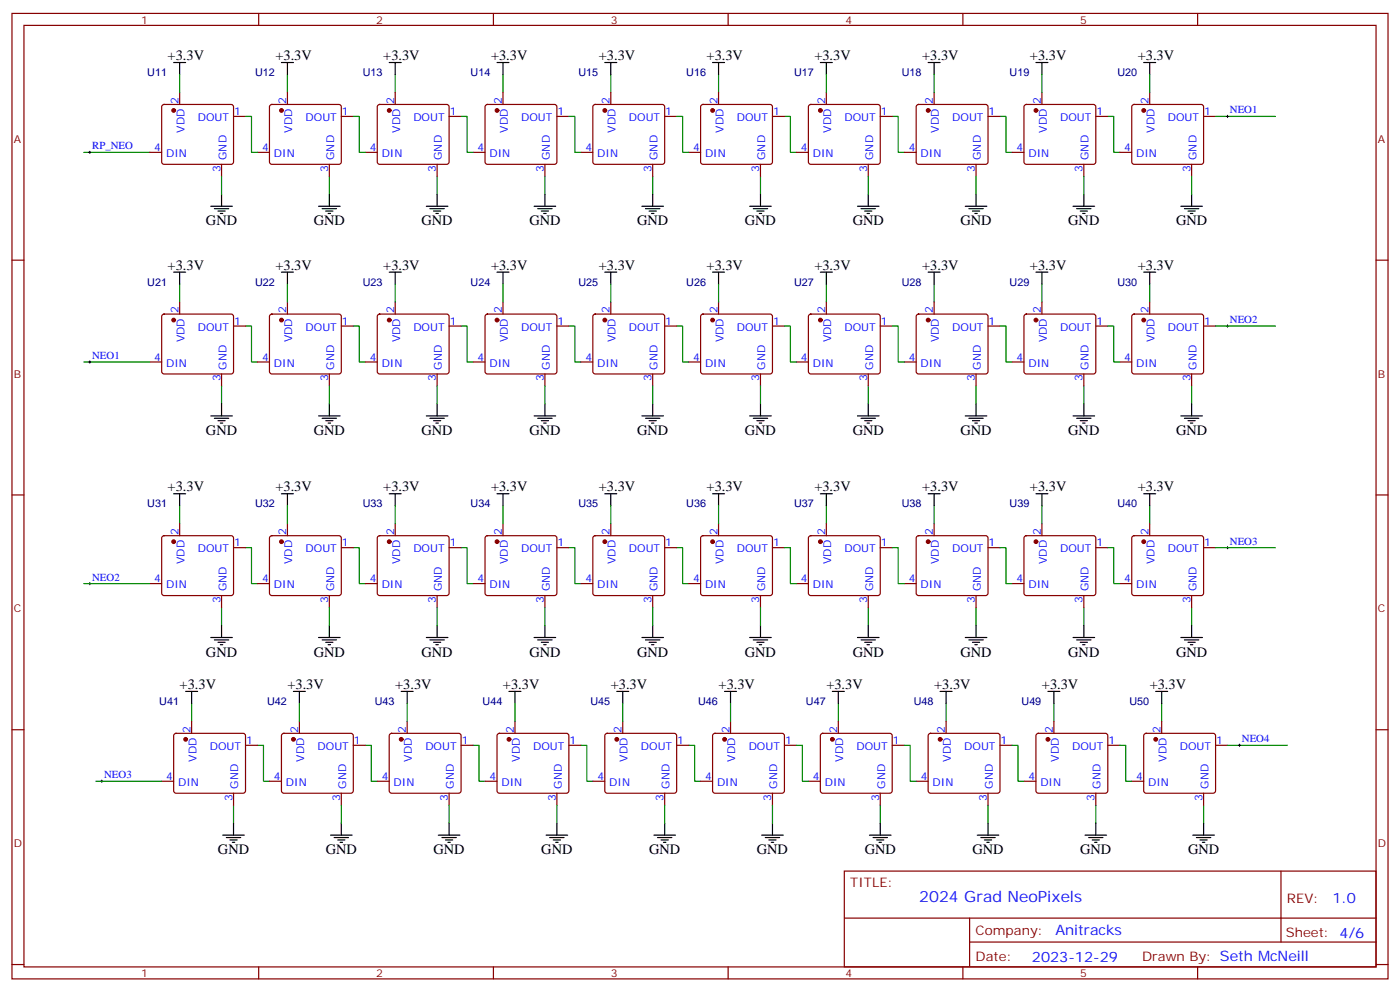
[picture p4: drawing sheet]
<svg xmlns="http://www.w3.org/2000/svg" width="412mm" height="292mm" viewBox="0 0 412 292" stroke-linecap="round" stroke-linejoin="round" font-family="sans-serif">
<g fill="none" stroke="#870000" stroke-width=".35">
<path d="M3.5 4h405.4v284.3h-405.4zM7.1 7.5h398.2v277.3h-398.2zM76.2 4v3.5M145.3 4v3.5M214.5 4v3.5M283.6 4v3.5M352.8 4v3.5M47.9 31l.4-.2h19.8l.5 .2 .2 .5v16.2l-.2 .5-.5 .2h-19.8l-.5-.2-.2-.5v-16.2zM52.9 27.2v3.6M68.8 34.3h3.5M79.6 31l.5-.2h19.7l.5 .2 .2 .5v16.2l-.2 .5-.5 .2h-19.7l-.5-.2-.2-.5v-16.2zM84.7 27.2v3.6"/>
<path d="M100.5 34.3h3.6M111.4 31l.4-.2h19.8l.5 .2 .2 .5v16.2l-.2 .5-.5 .2h-19.8l-.5-.2-.2-.5v-16.2zM116.4 27.2v3.6M132.3 34.3h3.5M143.1 31l.5-.2h19.7l.5 .2 .2 .5v16.2l-.2 .5-.5 .2h-19.7l-.5-.2-.2-.5v-16.2zM148.2 27.2v3.6M164 34.3h3.6M174.9 31l.4-.2h19.8l.5 .2 .2 .5v16.2l-.2 .5-.5 .2h-19.8l-.5-.2-.2-.5v-16.2zM179.9 27.2v3.6M195.8 34.3h3.5M206.6 31l.5-.2h19.7l.5 .2 .2 .5v16.2l-.2 .5-.5 .2h-19.7l-.5-.2-.2-.5v-16.2zM211.7 27.2v3.6"/>
<path d="M227.5 34.3h3.6M238.4 31l.4-.2h19.8l.5 .2 .2 .5v16.2l-.2 .5-.5 .2h-19.8l-.5-.2-.2-.5v-16.2zM243.4 27.2v3.6M259.3 34.3h3.5M270.1 31l.5-.2h19.7l.5 .2 .2 .5v16.2l-.2 .5-.5 .2h-19.7l-.5-.2-.2-.5v-16.2zM275.2 27.2v3.6M291 34.3h3.6M301.9 31l.4-.2h19.8l.5 .2 .2 .5v16.2l-.2 .5-.5 .2h-19.8l-.5-.2-.2-.5v-16.2zM306.9 27.2v3.6M322.8 34.3h3.5M333.6 31l.5-.2h19.7l.5 .2 .2 .5v16.2l-.2 .5-.5 .2h-19.7l-.5-.2-.2-.5v-16.2zM338.7 27.2v3.6"/>
<path d="M354.5 34.3h3.6M44.1 44.9h3.5M65.3 48.4v3.5M75.8 44.9h3.6M97 48.4v3.5M107.6 44.9h3.5M128.8 48.4v3.5M139.3 44.9h3.6M160.5 48.4v3.5M171.1 44.9h3.5M192.3 48.4v3.5M202.8 44.9h3.6"/>
<path d="M224 48.4v3.5M234.6 44.9h3.5M255.8 48.4v3.5M266.3 44.9h3.6M287.5 48.4v3.5M298.1 44.9h3.5M319.3 48.4v3.5M329.8 44.9h3.6M351 48.4v3.5M3.5 76.6h3.6M405.3 76.6h3.6M47.9 92.7l.4-.2h19.8l.5 .2 .2 .5v16.2l-.2 .5-.5 .2h-19.8l-.5-.2-.2-.5v-16.2z"/>
<path d="M52.9 89v3.5M68.8 96h3.5M79.6 92.7l.5-.2h19.7l.5 .2 .2 .5v16.2l-.2 .5-.5 .2h-19.7l-.5-.2-.2-.5v-16.2zM84.7 89v3.5M100.5 96h3.6M111.4 92.7l.4-.2h19.8l.5 .2 .2 .5v16.2l-.2 .5-.5 .2h-19.8l-.5-.2-.2-.5v-16.2zM116.4 89v3.5M132.3 96h3.5M143.1 92.7l.5-.2h19.7l.5 .2 .2 .5v16.2l-.2 .5-.5 .2h-19.7l-.5-.2-.2-.5v-16.2zM148.2 89v3.5M164 96h3.6M174.9 92.7l.4-.2h19.8l.5 .2 .2 .5v16.2l-.2 .5-.5 .2h-19.8l-.5-.2-.2-.5v-16.2z"/>
<path d="M179.9 89v3.5M195.8 96h3.5M206.6 92.7l.5-.2h19.7l.5 .2 .2 .5v16.2l-.2 .5-.5 .2h-19.7l-.5-.2-.2-.5v-16.2zM211.7 89v3.5M227.5 96h3.6M238.4 92.7l.4-.2h19.8l.5 .2 .2 .5v16.2l-.2 .5-.5 .2h-19.8l-.5-.2-.2-.5v-16.2zM243.4 89v3.5M259.3 96h3.5M270.1 92.7l.5-.2h19.7l.5 .2 .2 .5v16.2l-.2 .5-.5 .2h-19.7l-.5-.2-.2-.5v-16.2zM275.2 89v3.5M291 96h3.6M301.9 92.7l.4-.2h19.8l.5 .2 .2 .5v16.2l-.2 .5-.5 .2h-19.8l-.5-.2-.2-.5v-16.2z"/>
<path d="M306.9 89v3.5M322.8 96h3.5M333.6 92.7l.5-.2h19.7l.5 .2 .2 .5v16.2l-.2 .5-.5 .2h-19.7l-.5-.2-.2-.5v-16.2zM338.7 89v3.5M354.5 96h3.6M44.1 106.6h3.5M65.3 110.1v3.6M75.8 106.6h3.6M97 110.1v3.6M107.6 106.6h3.5M128.8 110.1v3.6M139.3 106.6h3.6"/>
<path d="M160.5 110.1v3.6M171.1 106.6h3.5M192.3 110.1v3.6M202.8 106.6h3.6M224 110.1v3.6M234.6 106.6h3.5M255.8 110.1v3.6M266.3 106.6h3.6M287.5 110.1v3.6M298.1 106.6h3.5M319.3 110.1v3.6M329.8 106.6h3.6"/>
<path d="M351 110.1v3.6M3.5 145.8h3.6M47.9 158l.4-.2h19.8l.5 .2 .2 .5v16.2l-.2 .5-.5 .2h-19.8l-.5-.2-.2-.5v-16.2zM52.9 154.2v3.6M79.6 158l.5-.2h19.7l.5 .2 .2 .5v16.2l-.2 .5-.5 .2h-19.7l-.5-.2-.2-.5v-16.2zM84.7 154.2v3.6M111.4 158l.4-.2h19.8l.5 .2 .2 .5v16.2l-.2 .5-.5 .2h-19.8l-.5-.2-.2-.5v-16.2zM116.4 154.2v3.6M143.1 158l.5-.2h19.7l.5 .2 .2 .5v16.2l-.2 .5-.5 .2h-19.7l-.5-.2-.2-.5v-16.2zM148.2 154.2v3.6M174.9 158l.4-.2h19.8l.5 .2 .2 .5v16.2l-.2 .5-.5 .2h-19.8l-.5-.2-.2-.5v-16.2zM179.9 154.2v3.6"/>
<path d="M206.6 158l.5-.2h19.7l.5 .2 .2 .5v16.2l-.2 .5-.5 .2h-19.7l-.5-.2-.2-.5v-16.2zM211.7 154.2v3.6M238.4 158l.4-.2h19.8l.5 .2 .2 .5v16.2l-.2 .5-.5 .2h-19.8l-.5-.2-.2-.5v-16.2zM243.4 154.2v3.6M270.1 158l.5-.2h19.7l.5 .2 .2 .5v16.2l-.2 .5-.5 .2h-19.7l-.5-.2-.2-.5v-16.2zM275.2 154.2v3.6M301.9 158l.4-.2h19.8l.5 .2 .2 .5v16.2l-.2 .5-.5 .2h-19.8l-.5-.2-.2-.5v-16.2zM306.9 154.2v3.6M333.6 158l.5-.2h19.7l.5 .2 .2 .5v16.2l-.2 .5-.5 .2h-19.7l-.5-.2-.2-.5v-16.2zM338.7 154.2v3.6M405.3 145.8h3.6M44.1 171.9h3.5"/>
<path d="M65.3 175.4v3.5M68.8 161.3h3.5M75.8 171.9h3.6M97 175.4v3.5M100.5 161.3h3.6M107.6 171.9h3.5M128.8 175.4v3.5M132.3 161.3h3.5M139.3 171.9h3.6M160.5 175.4v3.5M164 161.3h3.6M171.1 171.9h3.5"/>
<path d="M192.3 175.4v3.5M195.8 161.3h3.5M202.8 171.9h3.6M224 175.4v3.5M227.5 161.3h3.6M234.6 171.9h3.5M255.8 175.4v3.5M259.3 161.3h3.5M266.3 171.9h3.6M287.5 175.4v3.5M291 161.3h3.6M298.1 171.9h3.5"/>
<path d="M319.3 175.4v3.5M322.8 161.3h3.5M329.8 171.9h3.6M351 175.4v3.5M354.5 161.3h3.6M3.5 214.9h3.6M51.4 216.2l.5-.2h19.7l.5 .2 .2 .5v16.2l-.2 .5-.5 .2h-19.7l-.5-.2-.2-.5v-16.2zM56.4 212.4v3.6M72.3 219.5h3.5M83.1 216.2l.5-.2h19.8l.5 .2 .2 .5v16.2l-.3 .5-.4 .2h-19.8l-.5-.2-.2-.5v-16.2zM88.2 212.4v3.6M104.1 219.5h3.5"/>
<path d="M114.9 216.2l.5-.2h19.7l.5 .2 .2 .5v16.2l-.2 .5-.5 .2h-19.7l-.5-.2-.2-.5v-16.2zM119.9 212.4v3.6M135.8 219.5h3.5M146.6 216.2l.5-.2h19.8l.5 .2 .2 .5v16.2l-.3 .5-.4 .2h-19.8l-.5-.2-.2-.5v-16.2zM151.7 212.4v3.6M167.6 219.5h3.5M178.4 216.2l.5-.2h19.7l.5 .2 .2 .5v16.2l-.2 .5-.5 .2h-19.7l-.5-.2-.2-.5v-16.2zM183.4 212.4v3.6M199.3 219.5h3.5M210.1 216.2l.5-.2h19.8l.5 .2 .2 .5v16.2l-.3 .5-.4 .2h-19.8l-.5-.2-.2-.5v-16.2zM215.2 212.4v3.6M231.1 219.5h3.5"/>
<path d="M241.9 216.2l.5-.2h19.7l.5 .2 .2 .5v16.2l-.2 .5-.5 .2h-19.7l-.5-.2-.2-.5v-16.2zM246.9 212.4v3.6M262.8 219.5h3.5M273.6 216.2l.5-.2h19.8l.5 .2 .2 .5v16.2l-.3 .5-.4 .2h-19.8l-.5-.2-.2-.5v-16.2zM278.7 212.4v3.6M294.6 219.5h3.5M305.4 216.2l.5-.2h19.7l.5 .2 .2 .5v16.2l-.2 .5-.5 .2h-19.7l-.5-.2-.2-.5v-16.2zM310.4 212.4v3.6M326.3 219.5h3.5M337.1 216.2l.5-.2h19.8l.5 .2 .2 .5v16.2l-.3 .5-.4 .2h-19.8l-.5-.2-.2-.5v-16.2zM342.2 212.4v3.6M358.1 219.5h3.5"/>
<path d="M405.3 214.9h3.6M47.6 230.1h3.6M68.8 233.6v3.5M79.4 230.1h3.5M100.5 233.6v3.5M111.1 230.1h3.6M132.3 233.6v3.5M142.9 230.1h3.5M164 233.6v3.5M174.6 230.1h3.6M195.8 233.6v3.5M206.4 230.1h3.5"/>
<path d="M227.5 233.6v3.5M238.1 230.1h3.6M259.3 233.6v3.5M269.9 230.1h3.5M291 233.6v3.5M301.6 230.1h3.6M322.8 233.6v3.5M333.4 230.1h3.5M354.5 233.6v3.5M248.7 256.5h156.6v28.3h-156.6zM377.3 256.6v20.8M248.7 270.4h156.5"/>
<path d="M285.6 277.4h119.6M285.6 270.4v14.1M3.5 284.1h3.6M76.2 284.8v3.5M145.3 284.8v3.5M214.5 284.8v3.5M283.6 284.8v3.5M352.8 284.8v3.5M405.3 284.1h3.6"/>
</g>
<g fill="none" stroke="#000" stroke-width=".35">
<path d="M51.2 18.4h3.5M52.9 18.4v3.5M82.9 18.4h3.5M84.7 18.4v3.5M114.7 18.4h3.5M116.4 18.4v3.5M146.4 18.4h3.5M148.2 18.4v3.5M178.2 18.4h3.5M179.9 18.4v3.5M209.9 18.4h3.5M211.7 18.4v3.5"/>
<path d="M241.7 18.4h3.5M243.4 18.4v3.5M273.4 18.4h3.5M275.2 18.4v3.5M305.2 18.4h3.5M306.9 18.4v3.5M336.9 18.4h3.5M338.7 18.4v3.5M65.3 57.2v3.5M97 57.2v3.5M128.8 57.2v3.5M160.5 57.2v3.5"/>
<path d="M192.3 57.2v3.5M224 57.2v3.5M255.8 57.2v3.5M287.5 57.2v3.5M319.3 57.2v3.5M351 57.2v3.5M62.1 60.7h6.3M63.1 61.5h4.3M64.2 62.2h2.1M64.9 62.9h.7M93.8 60.7h6.4M94.9 61.5h4.2"/>
<path d="M96 62.2h2.1M96.7 62.9h.7M125.6 60.7h6.3M126.6 61.5h4.3M127.7 62.2h2.1M128.4 62.9h.7M157.3 60.7h6.4M158.4 61.5h4.2M159.5 62.2h2.1M160.2 62.9h.7M189.1 60.7h6.3M190.1 61.5h4.3"/>
<path d="M191.2 62.2h2.1M191.9 62.9h.7M220.8 60.7h6.4M221.9 61.5h4.2M223 62.2h2.1M223.7 62.9h.7M252.6 60.7h6.3M253.6 61.5h4.3M254.7 62.2h2.1M255.4 62.9h.7M284.3 60.7h6.4M285.4 61.5h4.2"/>
<path d="M286.5 62.2h2.1M287.2 62.9h.7M316.1 60.7h6.3M317.1 61.5h4.3M318.2 62.2h2.1M318.9 62.9h.7M347.8 60.7h6.4M348.9 61.5h4.2M350 62.2h2.1M350.7 62.9h.7M51.2 80.2h3.5M52.9 80.2v3.5"/>
<path d="M82.9 80.2h3.5M84.7 80.2v3.5M114.7 80.2h3.5M116.4 80.2v3.5M146.4 80.2h3.5M148.2 80.2v3.5M178.2 80.2h3.5M179.9 80.2v3.5M209.9 80.2h3.5M211.7 80.2v3.5M241.7 80.2h3.5M243.4 80.2v3.5"/>
<path d="M273.4 80.2h3.5M275.2 80.2v3.5M305.2 80.2h3.5M306.9 80.2v3.5M336.9 80.2h3.5M338.7 80.2v3.5M65.3 119v3.5M97 119v3.5M128.8 119v3.5M160.5 119v3.5M192.3 119v3.5M224 119v3.5"/>
<path d="M255.8 119v3.5M287.5 119v3.5M319.3 119v3.5M351 119v3.5M62.1 122.5h6.3M63.1 123.2h4.3M64.2 123.9h2.1M64.9 124.6h.7M93.8 122.5h6.4M94.9 123.2h4.2M96 123.9h2.1M96.7 124.6h.7"/>
<path d="M125.6 122.5h6.3M126.6 123.2h4.3M127.7 123.9h2.1M128.4 124.6h.7M157.3 122.5h6.4M158.4 123.2h4.2M159.5 123.9h2.1M160.2 124.6h.7M189.1 122.5h6.3M190.1 123.2h4.3M191.2 123.9h2.1M191.9 124.6h.7"/>
<path d="M220.8 122.5h6.4M221.9 123.2h4.2M223 123.9h2.1M223.7 124.6h.7M252.6 122.5h6.3M253.6 123.2h4.3M254.7 123.9h2.1M255.4 124.6h.7M284.3 122.5h6.4M285.4 123.2h4.2M286.5 123.9h2.1M287.2 124.6h.7"/>
<path d="M316.1 122.5h6.3M317.1 123.2h4.3M318.2 123.9h2.1M318.9 124.6h.7M347.8 122.5h6.4M348.9 123.2h4.2M350 123.9h2.1M350.7 124.6h.7M51.2 145.4h3.5M52.9 145.4v3.5M82.9 145.4h3.5M84.7 145.4v3.5"/>
<path d="M114.7 145.4h3.5M116.4 145.4v3.5M146.4 145.4h3.5M148.2 145.4v3.5M178.2 145.4h3.5M179.9 145.4v3.5M209.9 145.4h3.5M211.7 145.4v3.5M241.7 145.4h3.5M243.4 145.4v3.5M273.4 145.4h3.5M275.2 145.4v3.5"/>
<path d="M305.2 145.4h3.5M306.9 145.4v3.5M336.9 145.4h3.5M338.7 145.4v3.5M62.1 187.7h6.3M63.1 188.5h4.3M64.2 189.2h2.1M64.9 189.9h.7M65.3 184.2v3.5M93.8 187.7h6.4M94.9 188.5h4.2M96 189.2h2.1"/>
<path d="M96.7 189.9h.7M97 184.2v3.5M125.6 187.7h6.3M126.6 188.5h4.3M127.7 189.2h2.1M128.4 189.9h.7M128.8 184.2v3.5M157.3 187.7h6.4M158.4 188.5h4.2M159.5 189.2h2.1M160.2 189.9h.7M160.5 184.2v3.5"/>
<path d="M189.1 187.7h6.3M190.1 188.5h4.3M191.2 189.2h2.1M191.9 189.9h.7M192.3 184.2v3.5M220.8 187.7h6.4M221.9 188.5h4.2M223 189.2h2.1M223.7 189.9h.7M224 184.2v3.5M252.6 187.7h6.3M253.6 188.5h4.3"/>
<path d="M254.7 189.2h2.1M255.4 189.9h.7M255.8 184.2v3.5M284.3 187.7h6.4M285.4 188.5h4.2M286.5 189.2h2.1M287.2 189.9h.7M287.5 184.2v3.5M316.1 187.7h6.3M317.1 188.5h4.3M318.2 189.2h2.1M318.9 189.9h.7"/>
<path d="M319.3 184.2v3.5M347.8 187.7h6.4M348.9 188.5h4.2M350 189.2h2.1M350.7 189.9h.7M351 184.2v3.5M54.7 203.6h3.5M56.4 203.6v3.6M86.4 203.6h3.6M88.2 203.6v3.6M118.2 203.6h3.5M119.9 203.6v3.6"/>
<path d="M149.9 203.6h3.6M151.7 203.6v3.6M181.7 203.6h3.5M183.4 203.6v3.6M213.4 203.6h3.6M215.2 203.6v3.6M245.2 203.6h3.5M246.9 203.6v3.6M276.9 203.6h3.6M278.7 203.6v3.6M308.7 203.6h3.5M310.4 203.6v3.6"/>
<path d="M340.4 203.6h3.6M342.2 203.6v3.6M65.6 246h6.4M66.7 246.7h4.2M67.7 247.4h2.1M68.4 248.1h.7M68.8 242.4v3.6M97.4 246h6.3M98.4 246.7h4.3M99.5 247.4h2.1M100.2 248.1h.7M100.5 242.4v3.6"/>
<path d="M129.1 246h6.4M130.2 246.7h4.2M131.2 247.4h2.1M131.9 248.1h.7M132.3 242.4v3.6M160.9 246h6.3M161.9 246.7h4.3M163 247.4h2.1M163.7 248.1h.7M164 242.4v3.6M192.6 246h6.4M193.7 246.7h4.2"/>
<path d="M194.7 247.4h2.1M195.4 248.1h.7M195.8 242.4v3.6M224.4 246h6.3M225.4 246.7h4.3M226.5 247.4h2.1M227.2 248.1h.7M227.5 242.4v3.6M256.1 246h6.4M257.2 246.7h4.2M258.2 247.4h2.1M258.9 248.1h.7"/>
<path d="M259.3 242.4v3.6M287.9 246h6.3M288.9 246.7h4.3M290 247.4h2.1M290.7 248.1h.7M291 242.4v3.6M319.6 246h6.4M320.7 246.7h4.2M321.7 247.4h2.1M322.4 248.1h.7M322.8 242.4v3.6M351.4 246h6.3"/>
<path d="M352.4 246.7h4.3M353.5 247.4h2.1M354.2 248.1h.7M354.5 242.4v3.6"/>
</g>
<g fill="none" stroke="#008700" stroke-width=".35">
<path d="M52.9 21.9v5.3M72.3 34.3h1.8v10.6h1.7M84.7 21.9v5.3M104.1 34.3h1.7v10.6h1.8M116.4 21.9v5.3M135.8 34.3h1.8v10.6h1.7M148.2 21.9v5.3M167.6 34.3h1.7v10.6h1.8M179.9 21.9v5.3M199.3 34.3h1.8v10.6h1.7M211.7 21.9v5.3M231.1 34.3h1.7v10.6h1.8"/>
<path d="M243.4 21.9v5.3M262.8 34.3h1.8v10.6h1.7M275.2 21.9v5.3M294.6 34.3h1.7v10.6h1.8M306.9 21.9v5.3M326.3 34.3h1.8v10.6h1.7M338.7 21.9v5.3M358.1 34.3h17.6M24.7 44.9h19.4M65.3 51.9v5.3M97 51.9v5.3M128.8 51.9v5.3"/>
<path d="M160.5 51.9v5.3M192.3 51.9v5.3M224 51.9v5.3M255.8 51.9v5.3M287.5 51.9v5.3M319.3 51.9v5.3M351 51.9v5.3M52.9 83.7v5.3M72.3 96h1.8v10.6h1.7M84.7 83.7v5.3M104.1 96h1.7v10.6h1.8M116.4 83.7v5.3"/>
<path d="M135.8 96h1.8v10.6h1.7M148.2 83.7v5.3M167.6 96h1.7v10.6h1.8M179.9 83.7v5.3M199.3 96h1.8v10.6h1.7M211.7 83.7v5.3M231.1 96h1.7v10.6h1.8M243.4 83.7v5.3M262.8 96h1.8v10.6h1.7M275.2 83.7v5.3M294.6 96h1.7v10.6h1.8M306.9 83.7v5.3"/>
<path d="M326.3 96h1.8v10.6h1.7M338.7 83.7v5.3M358.1 96h17.6M24.7 106.6h19.4M65.3 113.7v5.3M97 113.7v5.3M128.8 113.7v5.3M160.5 113.7v5.3M192.3 113.7v5.3M224 113.7v5.3M255.8 113.7v5.3M287.5 113.7v5.3"/>
<path d="M319.3 113.7v5.3M351 113.7v5.3M52.9 148.9v5.3M84.7 148.9v5.3M116.4 148.9v5.3M148.2 148.9v5.3M179.9 148.9v5.3M211.7 148.9v5.3M243.4 148.9v5.3M275.2 148.9v5.3M306.9 148.9v5.3M338.7 148.9v5.3"/>
<path d="M24.7 171.9h19.4M65.3 178.9v5.3M72.3 161.3h1.8v10.6h1.7M97 178.9v5.3M104.1 161.3h1.7v10.6h1.8M128.8 178.9v5.3M135.8 161.3h1.8v10.6h1.7M160.5 178.9v5.3M167.6 161.3h1.7v10.6h1.8M192.3 178.9v5.3M199.3 161.3h1.8v10.6h1.7M224 178.9v5.3"/>
<path d="M231.1 161.3h1.7v10.6h1.8M255.8 178.9v5.3M262.8 161.3h1.8v10.6h1.7M287.5 178.9v5.3M294.6 161.3h1.7v10.6h1.8M319.3 178.9v5.3M326.3 161.3h1.8v10.6h1.7M351 178.9v5.3M358.1 161.3h17.6M56.4 207.2v5.2M75.8 219.5h1.8v10.6h1.8M88.2 207.2v5.2"/>
<path d="M107.6 219.5h1.8v10.6h1.7M119.9 207.2v5.2M139.3 219.5h1.8v10.6h1.8M151.7 207.2v5.2M171.1 219.5h1.8v10.6h1.7M183.4 207.2v5.2M202.8 219.5h1.8v10.6h1.8M215.2 207.2v5.2M234.6 219.5h1.8v10.6h1.7M246.9 207.2v5.2M266.3 219.5h1.8v10.6h1.8M278.7 207.2v5.2"/>
<path d="M298.1 219.5h1.8v10.6h1.7M310.4 207.2v5.2M329.8 219.5h1.8v10.6h1.8M342.2 207.2v5.2M361.6 219.5h17.6M28.2 230.1h19.4M68.8 237.1v5.3M100.5 237.1v5.3M132.3 237.1v5.3M164 237.1v5.3M195.8 237.1v5.3M227.5 237.1v5.3"/>
<path d="M259.3 237.1v5.3M291 237.1v5.3M322.8 237.1v5.3M354.5 237.1v5.3"/>
</g>
<g fill="none" stroke="#000" stroke-width=".29">
<path d="M361.2 34.3h.7M361.6 33.9v.7M26.1 44.9h.7M26.5 44.5v.7M361.2 96h.7M361.6 95.7v.7M26.1 106.6h.7M26.5 106.3v.7M26.1 171.9h.7M26.5 171.5v.7M361.2 161.3h.7M361.6 160.9v.7"/>
<path d="M364.8 219.5h.7M365.1 219.1v.8M29.6 230.1h.7M30 229.7v.7"/>
</g>
<g fill="#870000" stroke="#870000" stroke-width=".35">
<circle cx="51.2" cy="32.5" r=".53"/>
<circle cx="82.9" cy="32.5" r=".53"/>
<circle cx="114.7" cy="32.5" r=".53"/>
<circle cx="146.4" cy="32.5" r=".53"/>
<circle cx="178.2" cy="32.5" r=".53"/>
<circle cx="336.9" cy="32.5" r=".53"/>
<circle cx="305.2" cy="32.5" r=".53"/>
<circle cx="273.4" cy="32.5" r=".53"/>
<circle cx="241.7" cy="32.5" r=".53"/>
<circle cx="209.9" cy="32.5" r=".53"/>
<circle cx="209.9" cy="94.3" r=".53"/>
<circle cx="241.7" cy="94.3" r=".53"/>
<circle cx="273.4" cy="94.3" r=".53"/>
<circle cx="305.2" cy="94.3" r=".53"/>
<circle cx="336.9" cy="94.3" r=".53"/>
<circle cx="178.2" cy="94.3" r=".53"/>
<circle cx="146.4" cy="94.3" r=".53"/>
<circle cx="114.7" cy="94.3" r=".53"/>
<circle cx="82.9" cy="94.3" r=".53"/>
<circle cx="51.2" cy="94.3" r=".53"/>
<circle cx="209.9" cy="159.5" r=".53"/>
<circle cx="241.7" cy="159.5" r=".53"/>
<circle cx="273.4" cy="159.5" r=".53"/>
<circle cx="305.2" cy="159.5" r=".53"/>
<circle cx="336.9" cy="159.5" r=".53"/>
<circle cx="178.2" cy="159.5" r=".53"/>
<circle cx="146.4" cy="159.5" r=".53"/>
<circle cx="114.7" cy="159.5" r=".53"/>
<circle cx="82.9" cy="159.5" r=".53"/>
<circle cx="51.2" cy="159.5" r=".53"/>
<circle cx="213.4" cy="217.7" r=".53"/>
<circle cx="245.2" cy="217.7" r=".53"/>
<circle cx="276.9" cy="217.7" r=".53"/>
<circle cx="308.7" cy="217.7" r=".53"/>
<circle cx="340.4" cy="217.7" r=".53"/>
<circle cx="181.7" cy="217.7" r=".53"/>
<circle cx="149.9" cy="217.7" r=".53"/>
<circle cx="118.2" cy="217.7" r=".53"/>
<circle cx="86.4" cy="217.7" r=".53"/>
<circle cx="54.7" cy="217.7" r=".53"/>
</g>
<text font-size="4.6" fill="#00f" x="270.8" y="265.6">2024 Grad NeoPixels</text>
<g font-size="4.2">
<text x="49.4" y="17.7">+3.3V</text>
<text x="81.1" y="17.7">+3.3V</text>
<text x="112.9" y="17.7">+3.3V</text>
<text x="144.6" y="17.7">+3.3V</text>
<text x="176.4" y="17.7">+3.3V</text>
<text x="208.1" y="17.7">+3.3V</text>
<text x="239.9" y="17.7">+3.3V</text>
<text x="271.6" y="17.7">+3.3V</text>
<text x="303.4" y="17.7">+3.3V</text>
<text x="335.1" y="17.7">+3.3V</text>
<text x="60.7" y="66.4">GND</text>
<text x="92.4" y="66.4">GND</text>
<text x="124.2" y="66.4">GND</text>
<text x="155.9" y="66.4">GND</text>
<text x="187.7" y="66.4">GND</text>
<text x="219.4" y="66.4">GND</text>
<text x="251.2" y="66.4">GND</text>
<text x="282.9" y="66.4">GND</text>
<text x="314.7" y="66.4">GND</text>
<text x="346.4" y="66.4">GND</text>
<text x="49.4" y="79.4">+3.3V</text>
<text x="81.1" y="79.4">+3.3V</text>
<text x="112.9" y="79.4">+3.3V</text>
<text x="144.6" y="79.4">+3.3V</text>
<text x="176.4" y="79.4">+3.3V</text>
<text x="208.1" y="79.4">+3.3V</text>
<text x="239.9" y="79.4">+3.3V</text>
<text x="271.6" y="79.4">+3.3V</text>
<text x="303.4" y="79.4">+3.3V</text>
<text x="335.1" y="79.4">+3.3V</text>
<text x="60.7" y="128.1">GND</text>
<text x="92.4" y="128.1">GND</text>
<text x="124.2" y="128.1">GND</text>
<text x="155.9" y="128.1">GND</text>
<text x="187.7" y="128.1">GND</text>
<text x="219.4" y="128.1">GND</text>
<text x="251.2" y="128.1">GND</text>
<text x="282.9" y="128.1">GND</text>
<text x="314.7" y="128.1">GND</text>
<text x="346.4" y="128.1">GND</text>
<text x="49.4" y="144.7">+3.3V</text>
<text x="81.1" y="144.7">+3.3V</text>
<text x="112.9" y="144.7">+3.3V</text>
<text x="144.6" y="144.7">+3.3V</text>
<text x="176.4" y="144.7">+3.3V</text>
<text x="208.1" y="144.7">+3.3V</text>
<text x="239.9" y="144.7">+3.3V</text>
<text x="271.6" y="144.7">+3.3V</text>
<text x="303.4" y="144.7">+3.3V</text>
<text x="335.1" y="144.7">+3.3V</text>
<text x="60.7" y="193.4">GND</text>
<text x="92.4" y="193.4">GND</text>
<text x="124.2" y="193.4">GND</text>
<text x="155.9" y="193.4">GND</text>
<text x="187.7" y="193.4">GND</text>
<text x="219.4" y="193.4">GND</text>
<text x="251.2" y="193.4">GND</text>
<text x="282.9" y="193.4">GND</text>
<text x="314.7" y="193.4">GND</text>
<text x="346.4" y="193.4">GND</text>
<text x="52.9" y="202.9">+3.3V</text>
<text x="84.7" y="202.9">+3.3V</text>
<text x="116.4" y="202.9">+3.3V</text>
<text x="148.2" y="202.9">+3.3V</text>
<text x="179.9" y="202.9">+3.3V</text>
<text x="211.7" y="202.9">+3.3V</text>
<text x="243.4" y="202.9">+3.3V</text>
<text x="275.2" y="202.9">+3.3V</text>
<text x="306.9" y="202.9">+3.3V</text>
<text x="338.7" y="202.9">+3.3V</text>
<text x="64.2" y="251.6">GND</text>
<text x="96" y="251.6">GND</text>
<text x="127.7" y="251.6">GND</text>
<text x="159.5" y="251.6">GND</text>
<text x="191.2" y="251.6">GND</text>
<text x="223" y="251.6">GND</text>
<text x="254.7" y="251.6">GND</text>
<text x="286.5" y="251.6">GND</text>
<text x="318.2" y="251.6">GND</text>
<text x="350" y="251.6">GND</text>
</g>
<g font-size="4.2" fill="#00f">
<text x="392.5" y="265.8">1.0</text>
<text x="310.9" y="275.4">Anitracks</text>
<text x="304" y="283.2">2023-12-29</text>
</g>
<g font-size="3.9" fill="#800">
<text x="250.5" y="261.1">TITLE:</text>
<text x="379.1" y="265.8">REV:</text>
<text x="287.4" y="275.3">Company:</text>
<text x="378.7" y="275.9">Sheet: 4/6</text>
<text x="287.4" y="283">Date:</text>
<text x="336.4" y="283.1">Drawn By: Seth McNeill</text>
</g>
<g font-size="3.2" fill="#800">
<text x="41.6" y="6.9">1</text>
<text x="110.8" y="6.9">2</text>
<text x="179.9" y="6.9">3</text>
<text x="249.1" y="6.9">4</text>
<text x="318.2" y="6.9">5</text>
<text x="4.1" y="42.1">A</text>
<text x="405.9" y="42.1">A</text>
<text x="4.1" y="111.2">B</text>
<text x="405.9" y="111.2">B</text>
<text x="4.1" y="180.3">C</text>
<text x="405.9" y="180.3">C</text>
<text x="4.1" y="249.5">D</text>
<text x="405.9" y="249.5">D</text>
<text x="41.6" y="287.8">1</text>
<text x="110.8" y="287.8">2</text>
<text x="179.9" y="287.8">3</text>
<text x="249.1" y="287.8">4</text>
<text x="318.2" y="287.8">5</text>
</g>
<g font-size="3.2" fill="#000080">
<text x="43.4" y="22.4">U11</text>
<text x="75.1" y="22.4">U12</text>
<text x="106.9" y="22.4">U13</text>
<text x="138.6" y="22.4">U14</text>
<text x="170.4" y="22.4">U15</text>
<text x="202.1" y="22.4">U16</text>
<text x="233.9" y="22.4">U17</text>
<text x="265.6" y="22.4">U18</text>
<text x="297.4" y="22.4">U19</text>
<text x="329.1" y="22.4">U20</text>
<text x="43.4" y="84.2">U21</text>
<text x="75.1" y="84.2">U22</text>
<text x="106.9" y="84.2">U23</text>
<text x="138.6" y="84.2">U24</text>
<text x="170.4" y="84.2">U25</text>
<text x="202.1" y="84.2">U26</text>
<text x="233.9" y="84.2">U27</text>
<text x="265.6" y="84.2">U28</text>
<text x="297.4" y="84.2">U29</text>
<text x="329.1" y="84.2">U30</text>
<text x="43.4" y="149.4">U31</text>
<text x="75.1" y="149.4">U32</text>
<text x="106.9" y="149.4">U33</text>
<text x="138.6" y="149.4">U34</text>
<text x="170.4" y="149.4">U35</text>
<text x="202.1" y="149.4">U36</text>
<text x="233.9" y="149.4">U37</text>
<text x="265.6" y="149.4">U38</text>
<text x="297.4" y="149.4">U39</text>
<text x="329.1" y="149.4">U40</text>
<text x="46.9" y="207.6">U41</text>
<text x="78.7" y="207.6">U42</text>
<text x="110.4" y="207.6">U43</text>
<text x="142.2" y="207.6">U44</text>
<text x="173.9" y="207.6">U45</text>
<text x="205.7" y="207.6">U46</text>
<text x="237.4" y="207.6">U47</text>
<text x="269.2" y="207.6">U48</text>
<text x="300.9" y="207.6">U49</text>
<text x="332.7" y="207.6">U50</text>
</g>
<g font-size="3.2" fill="#00f">
<text x="52.6" y="30.6" transform="rotate(-90 52.6 30.6)">2</text>
<text x="58.3" y="35.7">DOUT</text>
<text x="69" y="33.9">1</text>
<text x="84.3" y="30.6" transform="rotate(-90 84.3 30.6)">2</text>
<text x="90" y="35.7">DOUT</text>
<text x="100.7" y="33.9">1</text>
<text x="116.1" y="30.6" transform="rotate(-90 116.1 30.6)">2</text>
<text x="121.8" y="35.7">DOUT</text>
<text x="132.5" y="33.9">1</text>
<text x="147.8" y="30.6" transform="rotate(-90 147.8 30.6)">2</text>
<text x="153.5" y="35.7">DOUT</text>
<text x="164.2" y="33.9">1</text>
<text x="179.6" y="30.6" transform="rotate(-90 179.6 30.6)">2</text>
<text x="185.3" y="35.7">DOUT</text>
<text x="196" y="33.9">1</text>
<text x="211.3" y="30.6" transform="rotate(-90 211.3 30.6)">2</text>
<text x="217" y="35.7">DOUT</text>
<text x="227.7" y="33.9">1</text>
<text x="243.1" y="30.6" transform="rotate(-90 243.1 30.6)">2</text>
<text x="248.8" y="35.7">DOUT</text>
<text x="259.5" y="33.9">1</text>
<text x="274.8" y="30.6" transform="rotate(-90 274.8 30.6)">2</text>
<text x="280.5" y="35.7">DOUT</text>
<text x="291.2" y="33.9">1</text>
<text x="306.6" y="30.6" transform="rotate(-90 306.6 30.6)">2</text>
<text x="312.3" y="35.7">DOUT</text>
<text x="323" y="33.9">1</text>
<text x="338.3" y="30.6" transform="rotate(-90 338.3 30.6)">2</text>
<text x="344" y="35.7">DOUT</text>
<text x="354.7" y="33.9">1</text>
<text x="362.3" y="33.4">NEO1</text>
<text x="54.3" y="39.1" transform="rotate(-90 54.3 39.1)">VDD</text>
<text x="86.1" y="39.1" transform="rotate(-90 86.1 39.1)">VDD</text>
<text x="117.8" y="39.1" transform="rotate(-90 117.8 39.1)">VDD</text>
<text x="149.6" y="39.1" transform="rotate(-90 149.6 39.1)">VDD</text>
<text x="181.3" y="39.1" transform="rotate(-90 181.3 39.1)">VDD</text>
<text x="213.1" y="39.1" transform="rotate(-90 213.1 39.1)">VDD</text>
<text x="244.8" y="39.1" transform="rotate(-90 244.8 39.1)">VDD</text>
<text x="276.6" y="39.1" transform="rotate(-90 276.6 39.1)">VDD</text>
<text x="308.3" y="39.1" transform="rotate(-90 308.3 39.1)">VDD</text>
<text x="340.1" y="39.1" transform="rotate(-90 340.1 39.1)">VDD</text>
<text x="27.2" y="44">RP_NEO</text>
<text x="45.4" y="44.5">4</text>
<text x="48.9" y="46.3">DIN</text>
<text x="66.7" y="47.1" transform="rotate(-90 66.7 47.1)">GND</text>
<text x="77.2" y="44.5">4</text>
<text x="80.7" y="46.3">DIN</text>
<text x="98.4" y="47.1" transform="rotate(-90 98.4 47.1)">GND</text>
<text x="108.9" y="44.5">4</text>
<text x="112.4" y="46.3">DIN</text>
<text x="130.2" y="47.1" transform="rotate(-90 130.2 47.1)">GND</text>
<text x="140.7" y="44.5">4</text>
<text x="144.2" y="46.3">DIN</text>
<text x="161.9" y="47.1" transform="rotate(-90 161.9 47.1)">GND</text>
<text x="172.4" y="44.5">4</text>
<text x="175.9" y="46.3">DIN</text>
<text x="193.7" y="47.1" transform="rotate(-90 193.7 47.1)">GND</text>
<text x="204.2" y="44.5">4</text>
<text x="207.7" y="46.3">DIN</text>
<text x="225.4" y="47.1" transform="rotate(-90 225.4 47.1)">GND</text>
<text x="235.9" y="44.5">4</text>
<text x="239.4" y="46.3">DIN</text>
<text x="257.2" y="47.1" transform="rotate(-90 257.2 47.1)">GND</text>
<text x="267.7" y="44.5">4</text>
<text x="271.2" y="46.3">DIN</text>
<text x="288.9" y="47.1" transform="rotate(-90 288.9 47.1)">GND</text>
<text x="299.4" y="44.5">4</text>
<text x="302.9" y="46.3">DIN</text>
<text x="320.7" y="47.1" transform="rotate(-90 320.7 47.1)">GND</text>
<text x="331.2" y="44.5">4</text>
<text x="334.7" y="46.3">DIN</text>
<text x="352.4" y="47.1" transform="rotate(-90 352.4 47.1)">GND</text>
<text x="64.9" y="50.6" transform="rotate(-90 64.9 50.6)">3</text>
<text x="96.7" y="50.6" transform="rotate(-90 96.7 50.6)">3</text>
<text x="128.4" y="50.6" transform="rotate(-90 128.4 50.6)">3</text>
<text x="160.2" y="50.6" transform="rotate(-90 160.2 50.6)">3</text>
<text x="191.9" y="50.6" transform="rotate(-90 191.9 50.6)">3</text>
<text x="223.7" y="50.6" transform="rotate(-90 223.7 50.6)">3</text>
<text x="255.4" y="50.6" transform="rotate(-90 255.4 50.6)">3</text>
<text x="287.2" y="50.6" transform="rotate(-90 287.2 50.6)">3</text>
<text x="318.9" y="50.6" transform="rotate(-90 318.9 50.6)">3</text>
<text x="350.7" y="50.6" transform="rotate(-90 350.7 50.6)">3</text>
<text x="52.6" y="92.3" transform="rotate(-90 52.6 92.3)">2</text>
<text x="69" y="95.7">1</text>
<text x="84.3" y="92.3" transform="rotate(-90 84.3 92.3)">2</text>
<text x="100.7" y="95.7">1</text>
<text x="116.1" y="92.3" transform="rotate(-90 116.1 92.3)">2</text>
<text x="132.5" y="95.7">1</text>
<text x="147.8" y="92.3" transform="rotate(-90 147.8 92.3)">2</text>
<text x="164.2" y="95.7">1</text>
<text x="179.6" y="92.3" transform="rotate(-90 179.6 92.3)">2</text>
<text x="196" y="95.7">1</text>
<text x="211.3" y="92.3" transform="rotate(-90 211.3 92.3)">2</text>
<text x="227.7" y="95.7">1</text>
<text x="243.1" y="92.3" transform="rotate(-90 243.1 92.3)">2</text>
<text x="259.5" y="95.7">1</text>
<text x="274.8" y="92.3" transform="rotate(-90 274.8 92.3)">2</text>
<text x="291.2" y="95.7">1</text>
<text x="306.6" y="92.3" transform="rotate(-90 306.6 92.3)">2</text>
<text x="323" y="95.7">1</text>
<text x="338.3" y="92.3" transform="rotate(-90 338.3 92.3)">2</text>
<text x="354.7" y="95.7">1</text>
<text x="362.3" y="95.1">NEO2</text>
<text x="54.3" y="100.9" transform="rotate(-90 54.3 100.9)">VDD</text>
<text x="58.3" y="97.4">DOUT</text>
<text x="86.1" y="100.9" transform="rotate(-90 86.1 100.9)">VDD</text>
<text x="90" y="97.4">DOUT</text>
<text x="117.8" y="100.9" transform="rotate(-90 117.8 100.9)">VDD</text>
<text x="121.8" y="97.4">DOUT</text>
<text x="149.6" y="100.9" transform="rotate(-90 149.6 100.9)">VDD</text>
<text x="153.5" y="97.4">DOUT</text>
<text x="181.3" y="100.9" transform="rotate(-90 181.3 100.9)">VDD</text>
<text x="185.3" y="97.4">DOUT</text>
<text x="213.1" y="100.9" transform="rotate(-90 213.1 100.9)">VDD</text>
<text x="217" y="97.4">DOUT</text>
<text x="244.8" y="100.9" transform="rotate(-90 244.8 100.9)">VDD</text>
<text x="248.8" y="97.4">DOUT</text>
<text x="276.6" y="100.9" transform="rotate(-90 276.6 100.9)">VDD</text>
<text x="280.5" y="97.4">DOUT</text>
<text x="308.3" y="100.9" transform="rotate(-90 308.3 100.9)">VDD</text>
<text x="312.3" y="97.4">DOUT</text>
<text x="340.1" y="100.9" transform="rotate(-90 340.1 100.9)">VDD</text>
<text x="344" y="97.4">DOUT</text>
<text x="27.2" y="105.7">NEO1</text>
<text x="45.4" y="106.3">4</text>
<text x="77.2" y="106.3">4</text>
<text x="108.9" y="106.3">4</text>
<text x="140.7" y="106.3">4</text>
<text x="172.4" y="106.3">4</text>
<text x="204.2" y="106.3">4</text>
<text x="235.9" y="106.3">4</text>
<text x="267.7" y="106.3">4</text>
<text x="299.4" y="106.3">4</text>
<text x="331.2" y="106.3">4</text>
<text x="48.9" y="108">DIN</text>
<text x="64.9" y="112.3" transform="rotate(-90 64.9 112.3)">3</text>
<text x="66.7" y="108.8" transform="rotate(-90 66.7 108.8)">GND</text>
<text x="80.7" y="108">DIN</text>
<text x="96.7" y="112.3" transform="rotate(-90 96.7 112.3)">3</text>
<text x="98.4" y="108.8" transform="rotate(-90 98.4 108.8)">GND</text>
<text x="112.4" y="108">DIN</text>
<text x="128.4" y="112.3" transform="rotate(-90 128.4 112.3)">3</text>
<text x="130.2" y="108.8" transform="rotate(-90 130.2 108.8)">GND</text>
<text x="144.2" y="108">DIN</text>
<text x="160.2" y="112.3" transform="rotate(-90 160.2 112.3)">3</text>
<text x="161.9" y="108.8" transform="rotate(-90 161.9 108.8)">GND</text>
<text x="175.9" y="108">DIN</text>
<text x="191.9" y="112.3" transform="rotate(-90 191.9 112.3)">3</text>
<text x="193.7" y="108.8" transform="rotate(-90 193.7 108.8)">GND</text>
<text x="207.7" y="108">DIN</text>
<text x="223.7" y="112.3" transform="rotate(-90 223.7 112.3)">3</text>
<text x="225.4" y="108.8" transform="rotate(-90 225.4 108.8)">GND</text>
<text x="239.4" y="108">DIN</text>
<text x="255.4" y="112.3" transform="rotate(-90 255.4 112.3)">3</text>
<text x="257.2" y="108.8" transform="rotate(-90 257.2 108.8)">GND</text>
<text x="271.2" y="108">DIN</text>
<text x="287.2" y="112.3" transform="rotate(-90 287.2 112.3)">3</text>
<text x="288.9" y="108.8" transform="rotate(-90 288.9 108.8)">GND</text>
<text x="302.9" y="108">DIN</text>
<text x="318.9" y="112.3" transform="rotate(-90 318.9 112.3)">3</text>
<text x="320.7" y="108.8" transform="rotate(-90 320.7 108.8)">GND</text>
<text x="334.7" y="108">DIN</text>
<text x="350.7" y="112.3" transform="rotate(-90 350.7 112.3)">3</text>
<text x="352.4" y="108.8" transform="rotate(-90 352.4 108.8)">GND</text>
<text x="52.6" y="157.6" transform="rotate(-90 52.6 157.6)">2</text>
<text x="69" y="160.9">1</text>
<text x="84.3" y="157.6" transform="rotate(-90 84.3 157.6)">2</text>
<text x="100.7" y="160.9">1</text>
<text x="116.1" y="157.6" transform="rotate(-90 116.1 157.6)">2</text>
<text x="132.5" y="160.9">1</text>
<text x="147.8" y="157.6" transform="rotate(-90 147.8 157.6)">2</text>
<text x="164.2" y="160.9">1</text>
<text x="179.6" y="157.6" transform="rotate(-90 179.6 157.6)">2</text>
<text x="196" y="160.9">1</text>
<text x="211.3" y="157.6" transform="rotate(-90 211.3 157.6)">2</text>
<text x="227.7" y="160.9">1</text>
<text x="243.1" y="157.6" transform="rotate(-90 243.1 157.6)">2</text>
<text x="259.5" y="160.9">1</text>
<text x="274.8" y="157.6" transform="rotate(-90 274.8 157.6)">2</text>
<text x="291.2" y="160.9">1</text>
<text x="306.6" y="157.6" transform="rotate(-90 306.6 157.6)">2</text>
<text x="323" y="160.9">1</text>
<text x="338.3" y="157.6" transform="rotate(-90 338.3 157.6)">2</text>
<text x="354.7" y="160.9">1</text>
<text x="362.3" y="160.4">NEO3</text>
<text x="54.3" y="166.1" transform="rotate(-90 54.3 166.1)">VDD</text>
<text x="58.3" y="162.7">DOUT</text>
<text x="86.1" y="166.1" transform="rotate(-90 86.1 166.1)">VDD</text>
<text x="90" y="162.7">DOUT</text>
<text x="117.8" y="166.1" transform="rotate(-90 117.8 166.1)">VDD</text>
<text x="121.8" y="162.7">DOUT</text>
<text x="149.6" y="166.1" transform="rotate(-90 149.6 166.1)">VDD</text>
<text x="153.5" y="162.7">DOUT</text>
<text x="181.3" y="166.1" transform="rotate(-90 181.3 166.1)">VDD</text>
<text x="185.3" y="162.7">DOUT</text>
<text x="213.1" y="166.1" transform="rotate(-90 213.1 166.1)">VDD</text>
<text x="217" y="162.7">DOUT</text>
<text x="244.8" y="166.1" transform="rotate(-90 244.8 166.1)">VDD</text>
<text x="248.8" y="162.7">DOUT</text>
<text x="276.6" y="166.1" transform="rotate(-90 276.6 166.1)">VDD</text>
<text x="280.5" y="162.7">DOUT</text>
<text x="308.3" y="166.1" transform="rotate(-90 308.3 166.1)">VDD</text>
<text x="312.3" y="162.7">DOUT</text>
<text x="340.1" y="166.1" transform="rotate(-90 340.1 166.1)">VDD</text>
<text x="344" y="162.7">DOUT</text>
<text x="27.2" y="171">NEO2</text>
<text x="45.4" y="171.5">4</text>
<text x="48.9" y="173.3">DIN</text>
<text x="77.2" y="171.5">4</text>
<text x="80.7" y="173.3">DIN</text>
<text x="108.9" y="171.5">4</text>
<text x="112.4" y="173.3">DIN</text>
<text x="140.7" y="171.5">4</text>
<text x="144.2" y="173.3">DIN</text>
<text x="172.4" y="171.5">4</text>
<text x="175.9" y="173.3">DIN</text>
<text x="204.2" y="171.5">4</text>
<text x="207.7" y="173.3">DIN</text>
<text x="235.9" y="171.5">4</text>
<text x="239.4" y="173.3">DIN</text>
<text x="267.7" y="171.5">4</text>
<text x="271.2" y="173.3">DIN</text>
<text x="299.4" y="171.5">4</text>
<text x="302.9" y="173.3">DIN</text>
<text x="331.2" y="171.5">4</text>
<text x="334.7" y="173.3">DIN</text>
<text x="64.9" y="177.6" transform="rotate(-90 64.9 177.6)">3</text>
<text x="66.7" y="174.1" transform="rotate(-90 66.7 174.1)">GND</text>
<text x="96.7" y="177.6" transform="rotate(-90 96.7 177.6)">3</text>
<text x="98.4" y="174.1" transform="rotate(-90 98.4 174.1)">GND</text>
<text x="128.4" y="177.6" transform="rotate(-90 128.4 177.6)">3</text>
<text x="130.2" y="174.1" transform="rotate(-90 130.2 174.1)">GND</text>
<text x="160.2" y="177.6" transform="rotate(-90 160.2 177.6)">3</text>
<text x="161.9" y="174.1" transform="rotate(-90 161.9 174.1)">GND</text>
<text x="191.9" y="177.6" transform="rotate(-90 191.9 177.6)">3</text>
<text x="193.7" y="174.1" transform="rotate(-90 193.7 174.1)">GND</text>
<text x="223.7" y="177.6" transform="rotate(-90 223.7 177.6)">3</text>
<text x="225.4" y="174.1" transform="rotate(-90 225.4 174.1)">GND</text>
<text x="255.4" y="177.6" transform="rotate(-90 255.4 177.6)">3</text>
<text x="257.2" y="174.1" transform="rotate(-90 257.2 174.1)">GND</text>
<text x="287.2" y="177.6" transform="rotate(-90 287.2 177.6)">3</text>
<text x="288.9" y="174.1" transform="rotate(-90 288.9 174.1)">GND</text>
<text x="318.9" y="177.6" transform="rotate(-90 318.9 177.6)">3</text>
<text x="320.7" y="174.1" transform="rotate(-90 320.7 174.1)">GND</text>
<text x="350.7" y="177.6" transform="rotate(-90 350.7 177.6)">3</text>
<text x="352.4" y="174.1" transform="rotate(-90 352.4 174.1)">GND</text>
<text x="56.1" y="215.8" transform="rotate(-90 56.1 215.8)">2</text>
<text x="87.8" y="215.8" transform="rotate(-90 87.8 215.8)">2</text>
<text x="119.6" y="215.8" transform="rotate(-90 119.6 215.8)">2</text>
<text x="151.3" y="215.8" transform="rotate(-90 151.3 215.8)">2</text>
<text x="183.1" y="215.8" transform="rotate(-90 183.1 215.8)">2</text>
<text x="214.8" y="215.8" transform="rotate(-90 214.8 215.8)">2</text>
<text x="246.6" y="215.8" transform="rotate(-90 246.6 215.8)">2</text>
<text x="278.3" y="215.8" transform="rotate(-90 278.3 215.8)">2</text>
<text x="310.1" y="215.8" transform="rotate(-90 310.1 215.8)">2</text>
<text x="341.8" y="215.8" transform="rotate(-90 341.8 215.8)">2</text>
<text x="61.8" y="220.9">DOUT</text>
<text x="72.5" y="219.1">1</text>
<text x="93.5" y="220.9">DOUT</text>
<text x="104.2" y="219.1">1</text>
<text x="125.3" y="220.9">DOUT</text>
<text x="136" y="219.1">1</text>
<text x="157" y="220.9">DOUT</text>
<text x="167.7" y="219.1">1</text>
<text x="188.8" y="220.9">DOUT</text>
<text x="199.5" y="219.1">1</text>
<text x="220.5" y="220.9">DOUT</text>
<text x="231.2" y="219.1">1</text>
<text x="252.3" y="220.9">DOUT</text>
<text x="263" y="219.1">1</text>
<text x="284" y="220.9">DOUT</text>
<text x="294.7" y="219.1">1</text>
<text x="315.8" y="220.9">DOUT</text>
<text x="326.5" y="219.1">1</text>
<text x="347.5" y="220.9">DOUT</text>
<text x="358.2" y="219.1">1</text>
<text x="365.8" y="218.6">NEO4</text>
<text x="57.9" y="224.3" transform="rotate(-90 57.9 224.3)">VDD</text>
<text x="89.6" y="224.3" transform="rotate(-90 89.6 224.3)">VDD</text>
<text x="121.4" y="224.3" transform="rotate(-90 121.4 224.3)">VDD</text>
<text x="153.1" y="224.3" transform="rotate(-90 153.1 224.3)">VDD</text>
<text x="184.9" y="224.3" transform="rotate(-90 184.9 224.3)">VDD</text>
<text x="216.6" y="224.3" transform="rotate(-90 216.6 224.3)">VDD</text>
<text x="248.4" y="224.3" transform="rotate(-90 248.4 224.3)">VDD</text>
<text x="280.1" y="224.3" transform="rotate(-90 280.1 224.3)">VDD</text>
<text x="311.9" y="224.3" transform="rotate(-90 311.9 224.3)">VDD</text>
<text x="343.6" y="224.3" transform="rotate(-90 343.6 224.3)">VDD</text>
<text x="30.7" y="229.2">NEO3</text>
<text x="49" y="229.7">4</text>
<text x="52.5" y="231.5">DIN</text>
<text x="70.2" y="232.3" transform="rotate(-90 70.2 232.3)">GND</text>
<text x="80.7" y="229.7">4</text>
<text x="84.2" y="231.5">DIN</text>
<text x="102" y="232.3" transform="rotate(-90 102 232.3)">GND</text>
<text x="112.5" y="229.7">4</text>
<text x="116" y="231.5">DIN</text>
<text x="133.7" y="232.3" transform="rotate(-90 133.7 232.3)">GND</text>
<text x="144.2" y="229.7">4</text>
<text x="147.7" y="231.5">DIN</text>
<text x="165.5" y="232.3" transform="rotate(-90 165.5 232.3)">GND</text>
<text x="176" y="229.7">4</text>
<text x="179.5" y="231.5">DIN</text>
<text x="197.2" y="232.3" transform="rotate(-90 197.2 232.3)">GND</text>
<text x="207.7" y="229.7">4</text>
<text x="211.2" y="231.5">DIN</text>
<text x="229" y="232.3" transform="rotate(-90 229 232.3)">GND</text>
<text x="239.5" y="229.7">4</text>
<text x="243" y="231.5">DIN</text>
<text x="260.7" y="232.3" transform="rotate(-90 260.7 232.3)">GND</text>
<text x="271.2" y="229.7">4</text>
<text x="274.7" y="231.5">DIN</text>
<text x="292.5" y="232.3" transform="rotate(-90 292.5 232.3)">GND</text>
<text x="303" y="229.7">4</text>
<text x="306.5" y="231.5">DIN</text>
<text x="324.2" y="232.3" transform="rotate(-90 324.2 232.3)">GND</text>
<text x="334.7" y="229.7">4</text>
<text x="338.2" y="231.5">DIN</text>
<text x="356" y="232.3" transform="rotate(-90 356 232.3)">GND</text>
<text x="68.4" y="235.8" transform="rotate(-90 68.4 235.8)">3</text>
<text x="100.2" y="235.8" transform="rotate(-90 100.2 235.8)">3</text>
<text x="131.9" y="235.8" transform="rotate(-90 131.9 235.8)">3</text>
<text x="163.7" y="235.8" transform="rotate(-90 163.7 235.8)">3</text>
<text x="195.4" y="235.8" transform="rotate(-90 195.4 235.8)">3</text>
<text x="227.2" y="235.8" transform="rotate(-90 227.2 235.8)">3</text>
<text x="258.9" y="235.8" transform="rotate(-90 258.9 235.8)">3</text>
<text x="290.7" y="235.8" transform="rotate(-90 290.7 235.8)">3</text>
<text x="322.4" y="235.8" transform="rotate(-90 322.4 235.8)">3</text>
<text x="354.2" y="235.8" transform="rotate(-90 354.2 235.8)">3</text>
</g>
</svg>
